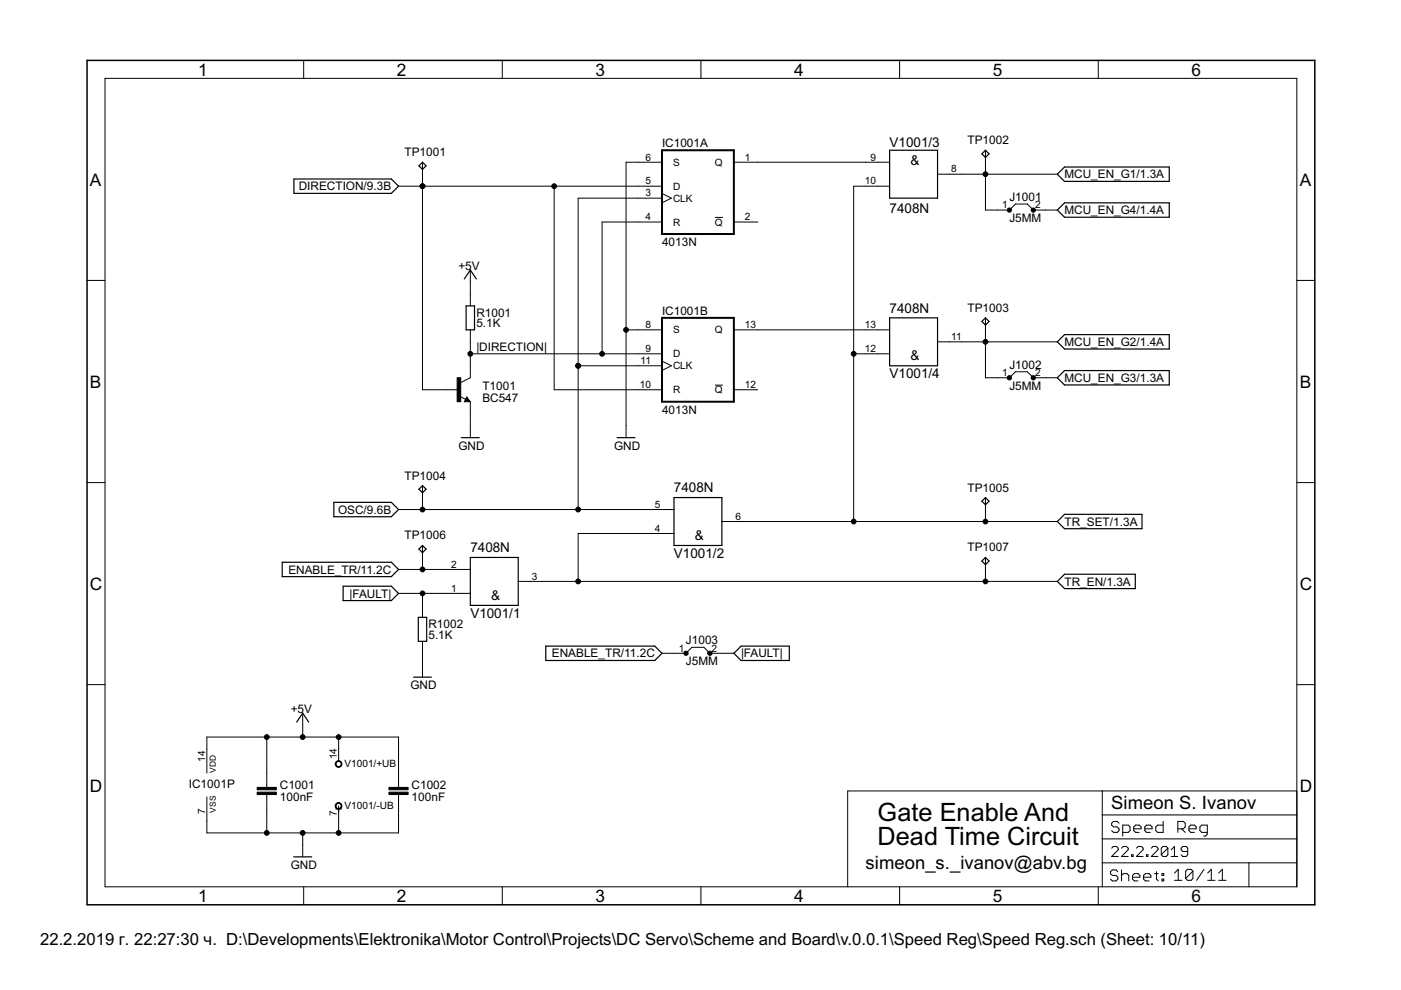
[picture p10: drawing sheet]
<svg xmlns="http://www.w3.org/2000/svg" width="297mm" height="210mm" viewBox="0 0 297 210" stroke-linecap="round" stroke-linejoin="round" font-family="sans-serif">
<g fill="#000" stroke="#000" stroke-width=".21">
<path d="M22.3 16.6v171.4zM64.4 12.8v3.8zM106.5 12.8v3.8zM148.6 12.8v3.8zM190.7 12.8v3.8zM232.9 12.8v3.8zM22.3 16.6h252.7zM84.5 39.5h5.1zM89.6 34.4v2.5zM89.6 36.9v2.6zM89.6 39.5h27.9zM89.6 39.5v43.1z"/>
<path d="M117.5 39.5v43.1zM117.5 39.5h17.8zM132.7 34.4v35.5zM135.3 39.5h5.1zM135.3 34.4h5.1zM132.7 34.4h2.6zM155.6 34.4h5.1zM160.7 34.4h22.8zM181 39.5v35.5zM183.5 34.4h2.6zM183.5 39.5h2.6zM181 39.5h2.5z"/>
<path d="M186.1 34.4h2.5zM186.1 39.5h2.5zM198.8 36.9h2.5zM201.3 36.9h2.6zM203.9 36.9h5zM208.9 31.9v2.5zM208.9 34.4v2.5zM208.9 36.9h15.3zM18.5 59.5h3.8zM99.7 57.2v2.6zM122.6 42h12.7zM127.7 47.1v27.9z"/>
<path d="M135.3 42h5.1zM135.3 47.1h5.1zM127.7 47.1h7.6zM140.4 41l1.9 1zM140.4 43l1.9-1zM151.6 46.1h1.7zM155.6 47.1h5.1zM208.9 36.9v7.6zM211.5 44.5h2.5zM208.9 44.5h2.6zM214 44.5l1.3-1.2zM215.3 43.3h2.5z"/>
<path d="M217.8 43.3l1.3 1.2zM219.1 44.5h2.5zM221.6 44.5h2.6zM275 59.5h3.8zM99.7 77.6v2.5zM99.7 62.3v2.6zM99.7 69.9v2.6zM99.7 59.8v2.5zM99.7 75h28zM99.7 75v2.6zM99.7 72.5v2.5zM122.6 42v35.6z"/>
<path d="M127.7 75h7.6zM132.7 69.9v20.4zM135.3 77.6h5.1zM135.3 75h5.1zM135.3 69.9h5.1zM122.6 77.6h12.7zM132.7 69.9h2.6zM140.4 76.6l1.9 1zM140.4 78.5l1.9-.9zM155.6 69.9h5.1zM160.7 69.9h22.8zM181 75h2.5z"/>
<path d="M181 75v35.6zM183.5 75h2.6zM183.5 69.9h2.6zM186.1 75h2.5zM186.1 69.9h2.5zM198.8 72.5h2.5zM201.3 72.5h2.6zM203.9 72.5h5zM208.9 67.4v2.5zM208.9 69.9v2.6zM215.3 78.8h2.5zM208.9 72.5h15.3z"/>
<path d="M89.6 82.6h5zM94.6 82.6h2.6zM99 84.2l-.6 1zM97.5 84.1l1.2 .6zM99 84.2l.7 1zM99.7 85.2v2.5zM97.7 81.1l2-1zM98.4 85.2h1.3zM99.7 90.3v2.5zM99.7 87.7v2.6zM117.5 82.6h17.8zM132.7 90.3v2.5z"/>
<path d="M135.3 82.6h5.1zM151.6 81.7h1.7zM155.6 82.6h5.1zM208.9 72.5v7.6zM211.5 80.1h2.5zM208.9 80.1h2.6zM214 80.1l1.3-1.3zM217.8 78.8l1.3 1.3zM219.1 80.1h2.5zM221.6 80.1h2.6zM18.5 102.3h3.8zM84.5 108h5.1z"/>
<path d="M89.6 103v2.5zM89.6 115.7v2.5zM89.6 105.5v2.5zM89.6 108h33zM89.6 118.2v2.5zM122.6 77.6v30.4zM122.6 113.1v10.2zM137.8 113.1h2.6zM137.8 108h2.6zM122.6 108h15.2zM122.6 113.1h15.2zM140.4 113.1h2.5z"/>
<path d="M140.4 108h2.5zM153.1 110.6h2.5zM155.6 110.6h2.5zM158.1 110.6h22.9zM181 110.6h27.9zM208.9 105.5v2.5zM208.9 110.6h15.3zM208.9 108v2.6zM275 102.3h3.8zM84.5 120.7h5.1zM89.6 128.4v2.5zM89.6 136v2.5z"/>
<path d="M89.6 120.7h5zM84.5 125.8h5.1zM89.6 125.8v2.6zM94.6 125.8h2.6zM94.6 120.7h2.6zM89.6 125.8h5zM97.2 125.8h2.5zM97.2 120.7h2.5zM109.9 123.3h2.5zM112.4 123.3h2.6zM115 123.3h7.6zM122.6 123.3h86.3z"/>
<path d="M140.4 138.5h2.5zM142.9 138.5h2.5zM145.4 138.5l1.3-1.3zM146.7 137.2h2.5zM149.2 137.2l1.3 1.3zM150.5 138.5h2.6zM153.1 138.5h2.5zM208.9 118.2v2.5zM208.9 120.7v2.6zM208.9 123.3h15.3zM18.5 145.2h3.8zM43.9 158.8v5.1z"/>
<path d="M43.9 156.3v2.5zM43.9 156.3h12.7zM56.6 156.3h7.6zM64.2 151.2v2.5zM64.2 156.3h7.6zM64.2 153.7v2.6zM71.8 158.8v2.6zM71.8 156.3v2.5zM71.8 156.3h12.7zM84.5 156.3v7.6zM89.6 141.1v2.5zM89.6 138.5v2.6z"/>
<path d="M275 145.2h3.8zM43.9 169v5.1zM43.9 174.1v2.5zM43.9 176.6h12.7zM56.6 163.9v2.5zM56.6 169v2.5zM56.6 166.4v.5zM56.6 168.5v.5zM56.6 176.6h7.6zM56.6 171.5v5.1zM56.6 156.3v7.6zM64.2 179.1v2.6z"/>
<path d="M64.2 176.6h7.6zM64.2 176.6v2.5zM71.8 171.5v2.6zM71.8 170.9v1.2zM71.8 174.1v2.5zM71.8 176.6h12.7zM71.2 171.5h1.2zM84.5 163.9v2.5zM84.5 169v2.5zM84.5 166.4v.5zM84.5 168.5v.5zM84.5 171.5v5.1z"/>
<path d="M179.7 167.7h54zM233.7 167.7h41.3zM233.7 177.9h41.3zM233.7 172.8v5.1zM233.7 172.8h41.3zM233.7 167.7v5.1zM235.7 174.5v.4zM235.7 174.9l.4 .4zM236 179.5l-.3 .3zM235.7 174.5l.4-.3zM236.1 175.3h.8zM235.7 176.1l.4 .4z"/>
<path d="M236 179.5h.7zM236.1 174.2h.8zM236.9 175.3l.4 .4zM236.1 176.5h.8zM236.7 179.5l.4 .3zM236.9 174.2l.4 .3zM237.3 175.7v.4zM237.3 176.1l-.4 .4zM238 174.9v2.4zM238 174.9h1.2zM238.1 179.5l-.3 .3zM238.1 179.5h.7z"/>
<path d="M239.2 174.9l.4 .4zM238 176.5h1.2zM238.8 179.5l.4 .3zM239.6 175.3v.8zM239.6 176.1l-.4 .4zM240.4 175.3v.8zM240.4 175.3l.4-.4zM240.4 176.1l.4 .4zM240.8 174.9h.7zM241.3 179.5l-.4 .3zM240.8 176.5h.7zM241.5 174.9l.4 .4z"/>
<path d="M241.9 175.3v.4zM240.4 175.7h1.5zM241.3 179.5h.7zM242 179.5l.4 .3zM242.7 175.3v.8zM242.7 175.3l.4-.4zM242.7 176.1l.4 .4zM243.1 174.9h.8zM243.1 176.5h.8zM243.9 174.9l.4 .4zM244.3 175.3v.4zM242.7 175.7h1.6z"/>
<path d="M244.5 179.5l-.4 .3zM245 175.3v.8zM245 175.3l.4-.4zM244.5 179.5h.7zM245 176.1l.4 .4zM245.4 174.9h1.2zM245.2 179.5l.3 .3zM246.5 179.5l-.3 .3zM246.5 179.5h.8zM246.6 174.2v2.3zM245.4 176.5h1.2zM247.3 179.5l.3 .3z"/>
<path d="M247.6 179.8v1.4zM249 179.5v2.1zM249.7 174.2v2.3zM249.7 174.2h1.2zM250.4 179.8v.4zM250.5 175.7l.8 .8zM250.8 179.5l-.4 .3zM250.9 174.2l.4 .3zM249.7 175.7h1.2zM251.3 174.5v.8zM251.3 175.3l-.4 .4zM250.8 179.5h.7z"/>
<path d="M251.5 179.5l.3 .3zM252.1 175.3v.8zM252.1 175.3l.4-.4zM252.1 176.1l.4 .4zM252.5 174.9h.7zM252.5 176.5h.7zM253.2 174.9l.4 .4zM253.6 175.3v.4zM252.1 175.7h1.5zM254.4 175.3v.8zM254.4 176.1l.4 .4zM254.4 175.3l.4-.4z"/>
<path d="M254.8 176.5h1.2zM255.2 177.3h.4zM255.6 177.3l.4-.4zM256 174.9v2zM254.8 174.9h1.2zM275 172.8v5.1zM275 167.7v5.1zM22.3 188h252.7zM64.4 188v3.8zM106.5 188v3.8zM148.6 188v3.8zM179.7 167.7v20.3z"/>
<path d="M190.7 188v3.8zM232.9 188v3.8zM233.7 182.9v5.1zM233.7 177.9v5zM235.4 184.8v.4zM235.4 185.2l.4 .4zM237.1 180.2l-1.4 1.4zM235.4 184.8l.4-.4zM235.8 185.6h.8zM235.4 186.4l.4 .4zM235.8 184.4h.8zM236.6 185.6l.4 .4z"/>
<path d="M235.8 186.8h.8zM236.6 184.4l.4 .4zM237 186v.4zM237 186.4l-.4 .4zM235.7 181.6h1.4zM237.1 179.8v.4zM237.8 181.6l1.4-1.4zM237.8 184.4v2.4zM237.8 185.6l.4-.4zM238.2 185.2h.8zM239 185.2l.3 .4zM237.8 181.6h1.4z"/>
<path d="M239.2 179.8v.4zM239.3 185.6v1.2zM239.9 181.2v.4zM239.9 181.2h.3zM240.1 185.6v.8zM240.1 185.6l.4-.4zM240.2 181.2v.4zM239.9 181.6h.3zM240.1 186.4l.4 .4zM240.5 185.2h.8zM240.9 181.6l1.5-1.4zM240.5 186.8h.8z"/>
<path d="M241.3 185.2l.4 .4zM241.7 185.6v.4zM240.1 186h1.6zM240.9 181.6h1.5zM242.4 179.8v.4zM242.5 185.6v.8zM242.5 185.6l.3-.4zM242.5 186.4l.3 .4zM242.8 185.2h.8zM243.1 181.2v.4zM243.1 181.2h.3zM243.4 181.2v.4z"/>
<path d="M243.1 181.6h.3zM242.8 186.8h.8zM243.6 185.2l.4 .4zM244 185.6v.4zM242.5 186h1.5zM244.1 181.6l1.4-1.4zM244.8 185.2h.8zM245.2 184.8v1.6zM245.2 186.4l.4 .4zM244.1 181.6h1.4zM245.5 179.8v.4zM246.2 179.8v1.4z"/>
<path d="M246.2 181.2l1.4-1.4zM246.4 185.2h.3zM246.4 185.2v.4zM246.4 186.4h.3zM246.4 186.4v.4zM246.2 181.2l.3 .4zM246.7 185.2v.4zM246.4 185.6h.3zM246.7 186.4v.4zM246.4 186.8h.3zM246.5 181.6h.8zM247.6 181.2l-.3 .4z"/>
<path d="M248.3 180.2l.7-.7zM248.3 181.6h1.4zM249 185.1l.8-.8zM249 186.6h1.6zM249.8 184.3v2.3zM250.4 181.2l.4 .4zM250.4 180.2l.4 .3zM250.8 181.6h.7zM250.8 180.5h1zM251.4 184.7v1.6zM251.4 184.7l.4-.4zM252.9 184.7l-1.5 1.6z"/>
<path d="M251.8 181.2l-.3 .4zM251.8 184.3h.7zM251.4 186.3l.4 .3zM251.8 179.8v1.4zM252.5 184.3l.4 .4zM251.8 186.6h.7zM252.9 184.7v1.6zM252.9 186.3l-.4 .3zM255.3 184.3l-1.6 2.3zM256.8 184.3l-.7 .8zM256.1 186.6h1.5zM256.8 184.3v2.3z"/>
<path d="M259.2 184.3l-.8 .8zM258.4 186.6h1.5zM259.2 184.3v2.3zM264.8 182.9v5.1zM264.8 182.9h10.2zM233.7 182.9h31.1zM275 182.9v5.1zM275 177.9v5zM275 16.6v171.4z"/>
<path d="M213.6 44.3a.46 .46 0 0 1 .8 0 .46 .46 0 0 1-.3 .7 .46 .46 0 0 1-.5-.5l.5 .1-.5-.1z" fill-rule="evenodd"/>
<path d="M218.7 44.3a.46 .46 0 0 1 .7 0 .46 .46 0 0 1-.2 .7 .46 .46 0 0 1-.6-.5l.5 .1-.5-.1z" fill-rule="evenodd"/>
<path d="M213.6 79.9a.46 .46 0 0 1 .8-.1 .46 .46 0 0 1-.2 .7 .46 .46 0 0 1-.6-.4h.5h-.5z" fill-rule="evenodd"/>
<path d="M218.7 79.9a.46 .46 0 0 1 .7-.1 .46 .46 0 0 1-.2 .7 .46 .46 0 0 1-.6-.4h.5h-.5z" fill-rule="evenodd"/>
<path d="M145 138.3a.46 .46 0 0 1 .8-.1 .46 .46 0 0 1-.2 .7 .46 .46 0 0 1-.6-.4h.5h-.5z" fill-rule="evenodd"/>
<path d="M150.1 138.3a.47 .47 0 0 1 .8-.1 .47 .47 0 0 1-.2 .8 .47 .47 0 0 1-.6-.5h.5h-.5z" fill-rule="evenodd"/>
<path d="M71.2 161.5a.71 .71 0 0 1 1.2 .1 .71 .71 0 0 1-.4 1.1 .71 .71 0 0 1-.9-.7h.1a.55 .55 0 0 1 .8-.6 .55 .55 0 0 1 .2 1 .55 .55 0 0 1-.9-.2l-.2-.2z" fill-rule="evenodd"/>
<path d="M71.2 170.4a.71 .71 0 0 1 1.2 .1 .71 .71 0 0 1-.4 1.1 .71 .71 0 0 1-.9-.7h.1a.55 .55 0 0 1 .8-.6 .55 .55 0 0 1 .2 .9 .55 .55 0 0 1-.9-.1l-.2-.2z" fill-rule="evenodd"/>
<circle cx="89.6" cy="39.5" r=".51"/>
<circle cx="117.5" cy="39.5" r=".51"/>
<circle cx="208.9" cy="36.9" r=".51"/>
<circle cx="99.7" cy="75" r=".51"/>
<circle cx="122.6" cy="77.6" r=".51"/>
<circle cx="127.7" cy="75" r=".51"/>
<circle cx="132.7" cy="69.9" r=".51"/>
<circle cx="181" cy="75" r=".51"/>
<circle cx="208.9" cy="72.5" r=".51"/>
<circle cx="89.6" cy="108" r=".51"/>
<circle cx="122.6" cy="108" r=".51"/>
<circle cx="181" cy="110.6" r=".51"/>
<circle cx="208.9" cy="110.6" r=".51"/>
<circle cx="89.6" cy="120.7" r=".51"/>
<circle cx="89.6" cy="125.8" r=".51"/>
<circle cx="122.6" cy="123.3" r=".51"/>
<circle cx="208.9" cy="123.3" r=".51"/>
<circle cx="56.6" cy="156.3" r=".51"/>
<circle cx="64.2" cy="156.3" r=".51"/>
<circle cx="71.8" cy="156.3" r=".51"/>
<circle cx="56.6" cy="176.6" r=".51"/>
<circle cx="64.2" cy="176.6" r=".51"/>
<circle cx="71.8" cy="176.6" r=".51"/>
</g>
<g fill="#000" stroke="#000" stroke-width=".25">
<path d="M62.3 38h20.7zM84.5 39.5l-1.5 1.5zM83 38l1.5 1.5zM89.6 34.4l-.8 .8zM89.6 34.4l.7 .8zM88.8 35.2l.8 .7zM89.6 35.9l.7-.7zM188.6 34.4v5.1zM188.6 31.9v2.5zM188.6 31.9h10.2zM198.8 31.9v5zM198.8 36.9v5.1z"/>
<path d="M208.2 32.6l.7-.7zM208.9 31.9l.8 .7zM208.2 32.6l.7 .8zM209.7 32.6l-.8 .8zM224.2 36.9l1.5-1.5zM224.2 36.9l1.5 1.6zM225.7 35.4h22.2zM225.7 38.5h22.2zM247.9 35.4v3.1zM62.3 38v3zM62.3 41h20.7zM99.7 57.2l-1.3 1.9z"/>
<path d="M99.7 57.2l1.3 1.9zM188.6 39.5v2.5zM188.6 42h10.2zM224.2 44.5l1.5-1.5zM224.2 44.5l1.5 1.6zM225.7 43h22.2zM225.7 46.1h22.2zM247.9 43v3.1zM98.8 64.9v5zM100.6 64.9v5zM98.8 64.9h1.8zM98.8 69.9h1.8z"/>
<path d="M188.6 67.4v2.5zM188.6 67.4h10.2zM188.6 69.9v5.1zM188.6 75v2.6zM188.6 77.6h10.2zM198.8 72.5v5.1zM198.8 67.4v5.1zM208.2 68.2l.7-.8zM208.9 67.4l.8 .8zM208.2 68.2l.7 .7zM209.7 68.2l-.8 .7zM224.2 72.5l1.5-1.5z"/>
<path d="M224.2 72.5l1.5 1.5zM225.7 71h22.2zM225.7 74h22.2zM225.7 78.6h22.2zM247.9 71v3zM247.9 78.6v3zM97.8 92.8h3.8zM98.7 85h.8zM98.7 84.9h.4zM99 84.4l-.3 .5zM99 84.7l.1 .2zM99 84.4l.5 .6z"/>
<path d="M130.8 92.8h3.8zM224.2 80.1l1.5-1.5zM224.2 80.1l1.5 1.5zM225.7 81.6h22.2zM70.8 106.5v3.1zM70.8 109.6h12.2zM70.8 106.5h12.2zM59.8 119.2h23.2zM84.5 108l-1.5 1.6zM83 106.5l1.5 1.5zM88.8 103.7l.8-.7zM88.8 116.4l.8-.7z"/>
<path d="M89.6 103l.7 .7zM88.8 103.7l.8 .8zM89.6 115.7l.7 .7zM88.8 116.4l.8 .8zM90.3 103.7l-.7 .8zM90.3 116.4l-.7 .8zM99.7 118.2v2.5zM99.7 118.2h10.2zM142.9 105.5v2.5zM142.9 105.5h10.2zM142.9 108v5.1zM142.9 113.1v2.6z"/>
<path d="M142.9 115.7h10.2zM153.1 110.6v5.1zM153.1 105.5v5.1zM208.2 119l.7-.8zM208.2 106.3l.7-.8zM208.9 118.2l.8 .8zM208.2 119l.7 .7zM208.9 105.5l.8 .8zM208.2 106.3l.7 .7zM209.7 119l-.8 .7zM209.7 106.3l-.8 .7zM224.2 110.6l1.5-1.5z"/>
<path d="M224.2 110.6l1.5 1.5zM225.7 109.1h16.4zM225.7 112.1h16.4zM242.1 109.1v3zM59.8 119.2v3.1zM72.7 124.3v3zM59.8 122.3h23.2zM72.7 127.3h10.3zM72.7 124.3h10.3zM84.5 120.7l-1.5 1.6zM83 119.2l1.5 1.5zM84.5 125.8l-1.5 1.5z"/>
<path d="M83 124.3l1.5 1.5zM88.7 130.9v5.1zM90.5 130.9v5.1zM88.7 130.9h1.8zM88.7 136h1.8zM99.7 120.7v5.1zM99.7 125.8v2.6zM99.7 128.4h10.2zM109.9 123.3v5.1zM109.9 118.2v5.1zM115.7 137h23.1zM140.4 138.5l-1.6 1.5z"/>
<path d="M138.8 137l1.6 1.5zM155.6 138.5l1.5-1.5zM155.6 138.5l1.5 1.5zM157.1 137h10.2zM167.3 137v3zM224.2 123.3l1.5-1.5zM224.2 123.3l1.5 1.5zM225.7 121.8h15zM225.7 124.8h15zM240.7 121.8v3zM64.2 151.2l-1.3 1.9zM64.2 151.2l1.2 1.9z"/>
<path d="M87.7 143.6h3.8zM115.7 137v3zM115.7 140h23.1zM157.1 140h10.2zM62.3 181.7h3.8z"/>
</g>
<path d="M18.5 12.8v179zM18.5 12.8h260.3zM18.5 191.8h260.3zM278.8 12.8v179z" fill="#000" stroke="#000" stroke-width=".32"/>
<path d="M140.4 31.9v17.7zM140.4 31.9h15.2zM140.4 49.6h15.2zM155.6 31.9v17.7zM140.4 67.4v17.8zM140.4 67.4h15.2zM140.4 85.2h15.2zM155.6 67.4v17.8z" fill="#000" stroke="#000" stroke-width=".42"/>
<path d="M96.9 80.1h.8v5.1h-.8zM54.5 168h4.1v.5h-4.1zM54.5 166.9h4.1v.5h-4.1zM82.5 168h4v.5h-4zM82.5 166.9h4v.5h-4z" fill="#000" stroke="#000" stroke-width=".21"/>
<g font-size="6">
<text x="186.1" y="179.1">Dead Time Circuit</text>
<text x="186.1" y="174.1">Gate Enable And</text>
</g>
<g font-size="4.4">
<text x="235.6" y="171.5">Simeon S. Ivanov</text>
<text x="183.5" y="184.2">simeon_s._ivanov@abv.bg</text>
</g>
<g font-size="4.1">
<text x="42" y="16">1</text>
<text x="84.1" y="16">2</text>
<text x="126.3" y="16">3</text>
<text x="168.4" y="16">4</text>
<text x="210.5" y="16">5</text>
<text x="252.6" y="16">6</text>
<text x="19.1" y="39.3">A</text>
<text x="275.6" y="39.3">A</text>
<text x="19.1" y="82.2">B</text>
<text x="275.6" y="82.2">B</text>
<text x="19.1" y="125">C</text>
<text x="275.6" y="125">C</text>
<text x="19.1" y="167.9">D</text>
<text x="275.6" y="167.9">D</text>
<text x="42" y="191.2">1</text>
<text x="84.1" y="191.2">2</text>
<text x="126.3" y="191.2">3</text>
<text x="168.4" y="191.2">4</text>
<text x="210.5" y="191.2">5</text>
<text x="252.6" y="191.2">6</text>
</g>
<text font-size="4" x="8.5" y="200.4">22.2.2019 г. 22:27:30 ч. D:\Developments\Elektronika\Motor Control\Projects\DC Servo\Scheme and Board\v.0.0.1\Speed Reg\Speed Reg.sch (Sheet: 10/11)</text>
<g font-size="3.2">
<text x="188.6" y="31.2">V1001/3</text>
<text x="193.1" y="35">&amp;</text>
<text x="188.6" y="45.2">7408N</text>
<text x="188.6" y="66.3">7408N</text>
<text x="193.1" y="76.4">&amp;</text>
<text x="188.6" y="80.2">V1001/4</text>
<text x="142.9" y="104.3">7408N</text>
<text x="99.7" y="117">7408N</text>
<text x="142.9" y="118.3">V1001/2</text>
<text x="147.3" y="114.5">&amp;</text>
<text x="99.7" y="131">V1001/1</text>
<text x="104.2" y="127.2">&amp;</text>
</g>
<g font-size="2.8">
<text x="85.8" y="33.1">TP1001</text>
<text x="140.4" y="31.2">IC1001A</text>
<text x="205.1" y="30.6">TP1002</text>
<text x="63.3" y="40.4">DIRECTION/9.3B</text>
<text x="225.7" y="37.8">MCU_EN_G1/1.3A</text>
<text x="214" y="47.1">J5MM</text>
<text x="214" y="42.6">J1001</text>
<text x="225.7" y="45.4">MCU_EN_G4/1.4A</text>
<text x="140.4" y="52.2">4013N</text>
<text x="97.2" y="57.2">+5</text>
<text x="100" y="57.2">V</text>
<text x="101" y="69.4">5.1K</text>
<text x="101" y="67.2">R1001</text>
<text x="140.4" y="66.8">IC1001B</text>
<text x="205.1" y="66.1">TP1003</text>
<text x="101" y="74.4">|DIRECTION|</text>
<text x="225.7" y="73.4">MCU_EN_G2/1.4A</text>
<text x="102.3" y="82.6">T1001</text>
<text x="214" y="82.6">J5MM</text>
<text x="214" y="78.2">J1002</text>
<text x="225.7" y="81">MCU_EN_G3/1.3A</text>
<text x="102.3" y="85.2">BC547</text>
<text x="140.4" y="87.7">4013N</text>
<text x="97.2" y="95.3">GND</text>
<text x="130.2" y="95.3">GND</text>
<text x="85.8" y="101.7">TP1004</text>
<text x="205.1" y="104.2">TP1005</text>
<text x="71.7" y="108.9">OSC/9.6B</text>
<text x="225.7" y="111.5">TR_SET/1.3A</text>
<text x="85.8" y="114.4">TP1006</text>
<text x="205.1" y="116.9">TP1007</text>
<text x="61.1" y="121.6">ENABLE_TR/11.2C</text>
<text x="225.7" y="124.2">TR_EN/1.3A</text>
<text x="74.1" y="126.7">|FAULT|</text>
<text x="90.8" y="135.5">5.1K</text>
<text x="90.8" y="133.2">R1002</text>
<text x="145.4" y="136.6">J1003</text>
<text x="117" y="139.4">ENABLE_TR/11.2C</text>
<text x="145.4" y="141">J5MM</text>
<text x="157.1" y="139.4">|FAULT|</text>
<text x="87" y="146.1">GND</text>
<text x="61.6" y="151.2">+5</text>
<text x="64.5" y="151.2">V</text>
<text x="40" y="167.1">IC1001P</text>
<text x="59.3" y="167.3">C1001</text>
<text x="87.3" y="167.3">C1002</text>
<text x="59.3" y="169.9">100nF</text>
<text x="87.3" y="169.9">100nF</text>
<text x="61.6" y="184.2">GND</text>
</g>
<g font-size="2.4">
<text x="136.8" y="34">6</text>
<text x="142.7" y="35.1">S</text>
<text x="151.6" y="35.1">Q</text>
<text x="157.9" y="34">1</text>
<text x="184.5" y="34">9</text>
<text x="136.8" y="41.6">3</text>
<text x="136.8" y="39.1">5</text>
<text x="142.7" y="40.2">D</text>
<text x="183.3" y="39.1">10</text>
<text x="201.7" y="36.6">8</text>
<text x="136.8" y="46.7">4</text>
<text x="142.7" y="42.8">CLK</text>
<text x="142.7" y="47.8">R</text>
<text x="151.6" y="47.8">Q</text>
<text x="157.9" y="46.7">2</text>
<text x="212.5" y="44.2">1</text>
<text x="219.4" y="44.2">2</text>
<text x="136.8" y="69.6">8</text>
<text x="142.7" y="70.7">S</text>
<text x="151.6" y="70.7">Q</text>
<text x="157.9" y="69.6">13</text>
<text x="183.3" y="69.6">13</text>
<text x="135.8" y="77.2">11</text>
<text x="136.8" y="74.7">9</text>
<text x="142.7" y="75.8">D</text>
<text x="183.3" y="74.7">12</text>
<text x="201.7" y="72.1">11</text>
<text x="135.7" y="82.3">10</text>
<text x="142.7" y="78.3">CLK</text>
<text x="142.7" y="83.4">R</text>
<text x="151.6" y="83.4">Q</text>
<text x="157.9" y="82.3">12</text>
<text x="212.5" y="79.7">1</text>
<text x="219.4" y="79.7">2</text>
<text x="138.8" y="107.7">5</text>
<text x="138.8" y="112.8">4</text>
<text x="156" y="110.2">6</text>
<text x="95.6" y="125.5">1</text>
<text x="95.6" y="120.4">2</text>
<text x="112.8" y="122.9">3</text>
<text x="143.9" y="138.1">1</text>
<text x="150.9" y="138.1">2</text>
<text x="43.5" y="161.6" transform="rotate(-90 43.5 161.6)">14</text>
<text x="71.4" y="161" transform="rotate(-90 71.4 161)">14</text>
<text x="73.1" y="162.6">V1001/+UB</text>
<text x="43.5" y="172.5" transform="rotate(-90 43.5 172.5)">7</text>
<text x="71.4" y="173.1" transform="rotate(-90 71.4 173.1)">7</text>
<text x="73.1" y="171.5">V1001/-UB</text>
</g>
<g font-size="2">
<text x="45.8" y="163.9" transform="rotate(-90 45.8 163.9)">VDD</text>
<text x="45.8" y="172.3" transform="rotate(-90 45.8 172.3)">VSS</text>
</g>
</svg>
